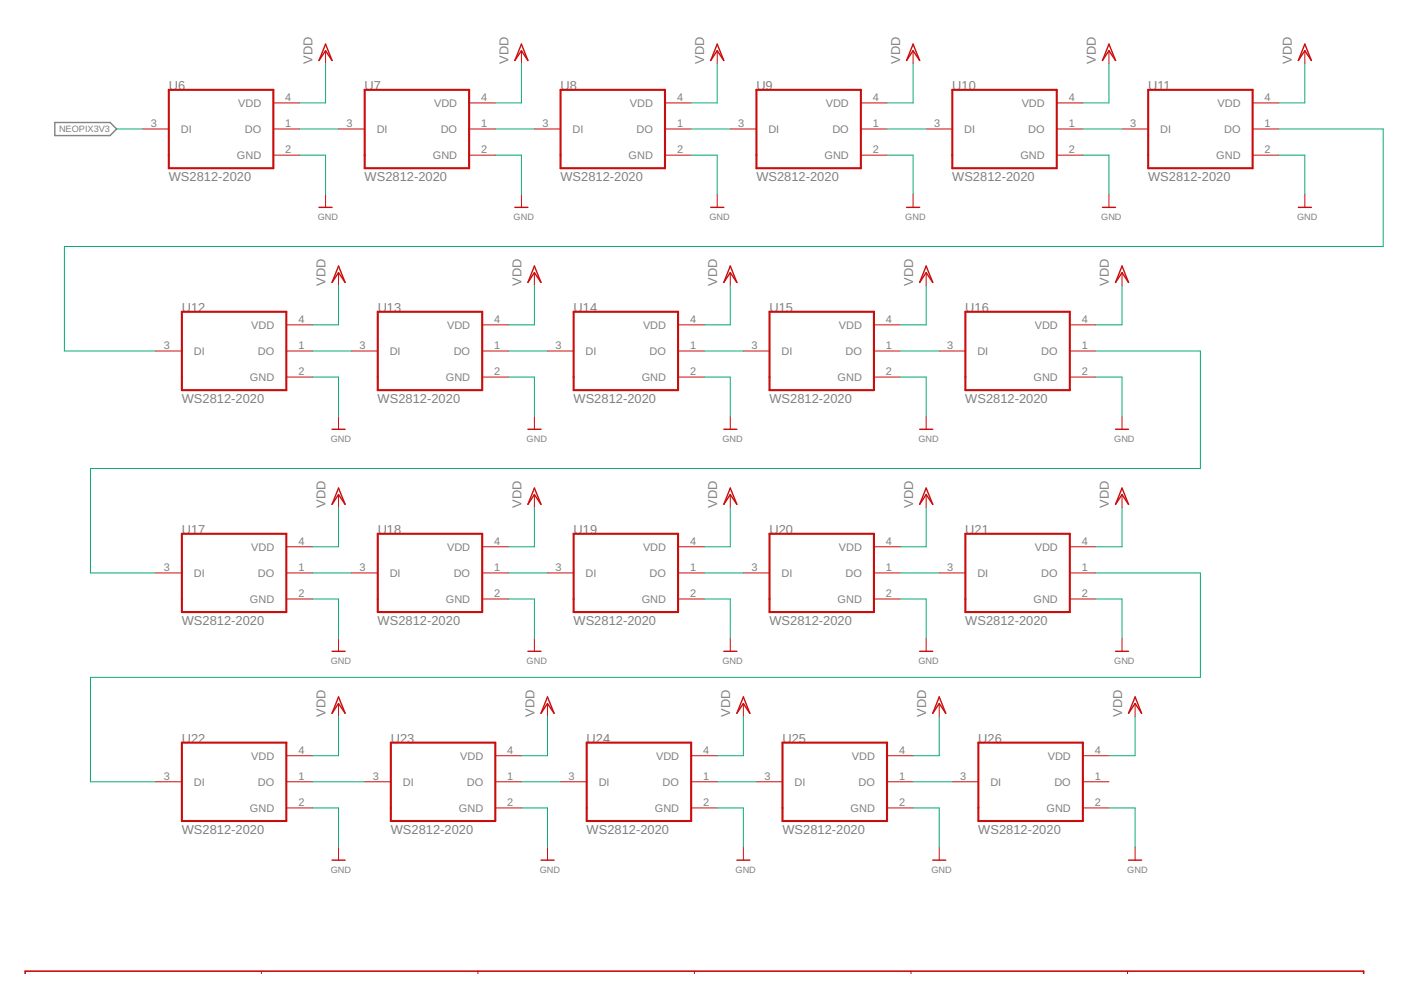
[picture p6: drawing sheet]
<svg xmlns="http://www.w3.org/2000/svg" width="297mm" height="210mm" viewBox="0 0 297 210" stroke-linecap="round" stroke-linejoin="round" font-family="sans-serif">
<path d="M11.6 26h11.7l1.4 1.3-1.4 1.4h-11.7z" fill="none" stroke="#808080" stroke-width=".3"/>
<path d="M5.3 206.5v-.6h283.8v.6" fill="none" stroke="#c90d0c" stroke-width=".34"/>
<g fill="none" stroke="#c90d0c" stroke-width=".21">
<path d="M69 10.8v2.7M110.6 10.8v2.7M152.1 10.8v2.7M193.6 10.8v2.7M235.1 10.8v2.7M276.6 10.8v2.7M30.3 27.3h5.5M58 27.3h5.5M58 32.9h5.5M58 21.8h5.5M71.8 27.3h5.5M99.5 27.3h5.5"/>
<path d="M99.5 32.9h5.5M99.5 21.8h5.5M113.3 27.3h5.6M141 27.3h5.5M141 32.9h5.5M141 21.8h5.5M154.8 27.3h5.6M182.5 27.3h5.6M182.5 32.9h5.6M182.5 21.8h5.6M196.4 27.3h5.5M224 27.3h5.6"/>
<path d="M224 32.9h5.6M224 21.8h5.6M237.9 27.3h5.5M265.6 27.3h5.5M265.6 32.9h5.5M265.6 21.8h5.5M69 41.2v2.8M71.8 57.8v2.8M110.6 41.2v2.8M113.3 57.8v2.8M152.1 41.2v2.8M154.8 57.8v2.8"/>
<path d="M193.6 41.2v2.8M196.4 57.8v2.8M235.1 41.2v2.8M237.9 57.8v2.8M276.6 41.2v2.8M33 74.4h5.6M60.7 74.4h5.6M60.7 79.9h5.6M60.7 68.9h5.6M74.5 74.4h5.6M102.2 74.4h5.6M102.2 79.9h5.6"/>
<path d="M102.2 68.9h5.6M116.1 74.4h5.5M143.8 74.4h5.5M143.8 79.9h5.5M143.8 68.9h5.5M157.6 74.4h5.6M185.3 74.4h5.5M185.3 79.9h5.5M185.3 68.9h5.5M199.1 74.4h5.6M226.8 74.4h5.5M226.8 79.9h5.5"/>
<path d="M226.8 68.9h5.5M71.8 88.2v2.8M113.3 88.2v2.8M154.8 88.2v2.8M196.4 88.2v2.8M237.9 88.2v2.8M60.7 115.9h5.6M71.8 104.9v2.7M102.2 115.9h5.6M113.3 104.9v2.7M143.8 115.9h5.5M154.8 104.9v2.7"/>
<path d="M185.3 115.9h5.5M196.4 104.9v2.7M226.8 115.9h5.5M237.9 104.9v2.7M33 121.5h5.6M60.7 121.5h5.6M60.7 127h5.6M71.8 135.3v2.8M74.5 121.5h5.6M102.2 121.5h5.6M102.2 127h5.6M113.3 135.3v2.8"/>
<path d="M116.1 121.5h5.5M143.8 121.5h5.5M143.8 127h5.5M154.8 135.3v2.8M157.6 121.5h5.6M185.3 121.5h5.5M185.3 127h5.5M196.4 135.3v2.8M199.1 121.5h5.6M226.8 121.5h5.5M226.8 127h5.5M237.9 135.3v2.8"/>
<path d="M71.8 149.2v2.7M116.1 149.2v2.7M157.6 149.2v2.7M199.1 149.2v2.7M240.7 149.2v2.7M33 165.8h5.6M60.7 165.8h5.6M60.7 171.3h5.6M60.7 160.2h5.6M71.8 179.6v2.8M77.3 165.8h5.6M105 165.8h5.6"/>
<path d="M105 171.3h5.6M105 160.2h5.6M116.1 179.6v2.8M118.9 165.8h5.5M146.5 165.8h5.6M146.5 171.3h5.6M146.5 160.2h5.6M157.6 179.6v2.8M160.4 165.8h5.5M188.1 165.8h5.5M188.1 171.3h5.5M188.1 160.2h5.5"/>
<path d="M199.1 179.6v2.8M201.9 165.8h5.5M229.6 165.8h5.5M229.6 171.3h5.5M229.6 160.2h5.5M240.7 179.6v2.8M55.4 205.9v.6M101.3 205.9v.6M147.2 205.9v.6M193.1 205.9v.6M239.1 205.9v.6"/>
</g>
<g fill="none" stroke="#c90d0c" stroke-width=".44">
<path d="M35.8 19h22.2v16.7h-22.2zM77.3 19h22.2v16.7h-22.2zM118.9 19h22.1v16.7h-22.1zM160.4 19h22.1v16.7h-22.1zM201.9 19h22.1v16.7h-22.1zM243.4 19h22.2v16.7h-22.2zM38.6 66.1h22.1v16.6h-22.1zM80.1 66.1h22.1v16.6h-22.1zM121.6 66.1h22.2v16.6h-22.2zM163.2 66.1h22.1v16.6h-22.1zM204.7 66.1h22.1v16.6h-22.1zM38.6 113.2h22.1v16.6h-22.1z"/>
<path d="M80.1 113.2h22.1v16.6h-22.1zM121.6 113.2h22.2v16.6h-22.2zM163.2 113.2h22.1v16.6h-22.1zM204.7 113.2h22.1v16.6h-22.1zM38.6 157.5h22.1v16.6h-22.1zM82.9 157.5h22.1v16.6h-22.1zM124.4 157.5h22.1v16.6h-22.1zM165.9 157.5h22.2v16.6h-22.2zM207.4 157.5h22.2v16.6h-22.2z"/>
</g>
<g fill="none" stroke="#c90d0c" stroke-width=".3">
<path d="M69 9.4l1.4 3.4-1.4-2-1.4 2zM110.6 9.4l1.3 3.4-1.3-2-1.4 2zM152.1 9.4l1.4 3.4-1.4-2-1.4 2zM193.6 9.4l1.4 3.4-1.4-2-1.4 2zM235.1 9.4l1.4 3.4-1.4-2-1.4 2zM276.6 9.4l1.4 3.4-1.4-2-1.3 2zM67.6 44h2.8M71.8 56.4l1.4 3.5-1.4-2.1-1.4 2.1zM109.2 44h2.7M113.3 56.4l1.4 3.5-1.4-2.1-1.4 2.1zM150.7 44h2.8M154.8 56.4l1.4 3.5-1.4-2.1-1.3 2.1z"/>
<path d="M192.2 44h2.8M196.4 56.4l1.4 3.5-1.4-2.1-1.4 2.1zM233.7 44h2.8M237.9 56.4l1.4 3.5-1.4-2.1-1.4 2.1zM275.3 44h2.7M70.4 91h2.8M111.9 91h2.8M153.5 91h2.7M195 91h2.8M236.5 91h2.8M71.8 103.5l1.4 3.4-1.4-2-1.4 2zM113.3 103.5l1.4 3.4-1.4-2-1.4 2z"/>
<path d="M154.8 103.5l1.4 3.4-1.4-2-1.3 2zM196.4 103.5l1.4 3.4-1.4-2-1.4 2zM237.9 103.5l1.4 3.4-1.4-2-1.4 2zM70.4 138.1h2.8M111.9 138.1h2.8M153.5 138.1h2.7M195 138.1h2.8M236.5 138.1h2.8M71.8 147.8l1.4 3.4-1.4-2-1.4 2zM116.1 147.8l1.4 3.4-1.4-2-1.4 2zM157.6 147.8l1.4 3.4-1.4-2-1.4 2zM199.1 147.8l1.4 3.4-1.4-2-1.3 2z"/>
<path d="M240.7 147.8l1.3 3.4-1.3-2-1.4 2zM70.4 182.4h2.8M114.7 182.4h2.8M156.2 182.4h2.8M197.8 182.4h2.7M239.3 182.4h2.7"/>
</g>
<g fill="none" stroke="#0dab76" stroke-width=".21">
<path d="M69 13.5v8.3h-5.5M110.6 13.5v8.3h-5.6M152.1 13.5v8.3h-5.6M193.6 13.5v8.3h-5.5M235.1 13.5v8.3h-5.5M276.6 13.5v8.3h-5.5M24.7 27.3h5.6M63.5 32.9h5.5v8.3M63.5 27.3h8.3M105 32.9h5.6v8.3M105 27.3h8.3M146.5 32.9h5.6v8.3"/>
<path d="M146.5 27.3h8.3M188.1 32.9h5.5v8.3M188.1 27.3h8.3M229.6 32.9h5.5v8.3M229.6 27.3h8.3M271.1 32.9h5.5v8.3M271.1 27.3h22.2v25h-279.6v22.1h19.3M66.3 79.9h5.5v8.3M66.3 74.4h8.2M71.8 60.6v8.3h-5.5M107.8 79.9h5.5v8.3M107.8 74.4h8.3"/>
<path d="M113.3 60.6v8.3h-5.5M149.3 79.9h5.5v8.3M149.3 74.4h8.3M154.8 60.6v8.3h-5.5M190.8 79.9h5.6v8.3M190.8 74.4h8.3M196.4 60.6v8.3h-5.6M232.3 79.9h5.6v8.3M232.3 74.4h22.2v24.9h-235.3v22.2h13.8M237.9 60.6v8.3h-5.6M71.8 107.6v8.3h-5.5M113.3 107.6v8.3h-5.5"/>
<path d="M154.8 107.6v8.3h-5.5M196.4 107.6v8.3h-5.6M237.9 107.6v8.3h-5.6M66.3 127h5.5v8.3M66.3 121.5h8.2M107.8 127h5.5v8.3M107.8 121.5h8.3M149.3 127h5.5v8.3M149.3 121.5h8.3M190.8 127h5.6v8.3M190.8 121.5h8.3M232.3 127h5.6v8.3"/>
<path d="M232.3 121.5h22.2v22.1h-235.3v22.2h13.8M71.8 151.9v8.3h-5.5M116.1 151.9v8.3h-5.5M157.6 151.9v8.3h-5.5M199.1 151.9v8.3h-5.5M240.7 151.9v8.3h-5.6M66.3 171.3h5.5v8.3M66.3 165.8h11M110.6 171.3h5.5v8.3M110.6 165.8h8.3M152.1 171.3h5.5v8.3M152.1 165.8h8.3"/>
<path d="M193.6 171.3h5.5v8.3M193.6 165.8h8.3M235.1 171.3h5.6v8.3"/>
</g>
<g font-size="2.7" fill="#808080">
<text x="66.2" y="13.5" transform="rotate(-90 66.2 13.5)">VDD</text>
<text x="107.8" y="13.5" transform="rotate(-90 107.8 13.5)">VDD</text>
<text x="149.3" y="13.5" transform="rotate(-90 149.3 13.5)">VDD</text>
<text x="190.8" y="13.5" transform="rotate(-90 190.8 13.5)">VDD</text>
<text x="232.4" y="13.5" transform="rotate(-90 232.4 13.5)">VDD</text>
<text x="273.9" y="13.5" transform="rotate(-90 273.9 13.5)">VDD</text>
<text x="35.8" y="19">U6</text>
<text x="77.3" y="19">U7</text>
<text x="118.8" y="19">U8</text>
<text x="160.4" y="19">U9</text>
<text x="201.9" y="19">U10</text>
<text x="243.4" y="19">U11</text>
<text x="35.8" y="38.4">WS2812-2020</text>
<text x="77.3" y="38.4">WS2812-2020</text>
<text x="118.8" y="38.4">WS2812-2020</text>
<text x="160.4" y="38.4">WS2812-2020</text>
<text x="201.9" y="38.4">WS2812-2020</text>
<text x="243.4" y="38.4">WS2812-2020</text>
<text x="69" y="60.6" transform="rotate(-90 69 60.6)">VDD</text>
<text x="110.5" y="60.6" transform="rotate(-90 110.5 60.6)">VDD</text>
<text x="152.1" y="60.6" transform="rotate(-90 152.1 60.6)">VDD</text>
<text x="193.6" y="60.6" transform="rotate(-90 193.6 60.6)">VDD</text>
<text x="235.1" y="60.6" transform="rotate(-90 235.1 60.6)">VDD</text>
<text x="38.5" y="66.1">U12</text>
<text x="80.1" y="66.1">U13</text>
<text x="121.6" y="66.1">U14</text>
<text x="163.1" y="66.1">U15</text>
<text x="204.7" y="66.1">U16</text>
<text x="38.5" y="85.5">WS2812-2020</text>
<text x="80.1" y="85.5">WS2812-2020</text>
<text x="121.6" y="85.5">WS2812-2020</text>
<text x="163.1" y="85.5">WS2812-2020</text>
<text x="204.7" y="85.5">WS2812-2020</text>
<text x="69" y="107.6" transform="rotate(-90 69 107.6)">VDD</text>
<text x="110.5" y="107.6" transform="rotate(-90 110.5 107.6)">VDD</text>
<text x="152.1" y="107.6" transform="rotate(-90 152.1 107.6)">VDD</text>
<text x="193.6" y="107.6" transform="rotate(-90 193.6 107.6)">VDD</text>
<text x="235.1" y="107.6" transform="rotate(-90 235.1 107.6)">VDD</text>
<text x="38.5" y="113.2">U17</text>
<text x="80.1" y="113.2">U18</text>
<text x="121.6" y="113.2">U19</text>
<text x="163.1" y="113.2">U20</text>
<text x="204.7" y="113.2">U21</text>
<text x="38.5" y="132.6">WS2812-2020</text>
<text x="80.1" y="132.6">WS2812-2020</text>
<text x="121.6" y="132.6">WS2812-2020</text>
<text x="163.1" y="132.6">WS2812-2020</text>
<text x="204.7" y="132.6">WS2812-2020</text>
<text x="69" y="151.9" transform="rotate(-90 69 151.9)">VDD</text>
<text x="113.3" y="151.9" transform="rotate(-90 113.3 151.9)">VDD</text>
<text x="154.8" y="151.9" transform="rotate(-90 154.8 151.9)">VDD</text>
<text x="196.4" y="151.9" transform="rotate(-90 196.4 151.9)">VDD</text>
<text x="237.9" y="151.9" transform="rotate(-90 237.9 151.9)">VDD</text>
<text x="38.5" y="157.4">U22</text>
<text x="82.8" y="157.4">U23</text>
<text x="124.4" y="157.4">U24</text>
<text x="165.9" y="157.4">U25</text>
<text x="207.4" y="157.4">U26</text>
<text x="38.5" y="176.9">WS2812-2020</text>
<text x="82.8" y="176.9">WS2812-2020</text>
<text x="124.4" y="176.9">WS2812-2020</text>
<text x="165.9" y="176.9">WS2812-2020</text>
<text x="207.4" y="176.9">WS2812-2020</text>
</g>
<g font-size="2.3" fill="#808080">
<text x="50.5" y="22.6">VDD</text>
<text x="60.5" y="21.4">4</text>
<text x="92" y="22.6">VDD</text>
<text x="102" y="21.4">4</text>
<text x="133.6" y="22.6">VDD</text>
<text x="143.5" y="21.4">4</text>
<text x="175.1" y="22.6">VDD</text>
<text x="185.1" y="21.4">4</text>
<text x="216.6" y="22.6">VDD</text>
<text x="226.6" y="21.4">4</text>
<text x="258.1" y="22.6">VDD</text>
<text x="268.1" y="21.4">4</text>
<text x="32" y="27">3</text>
<text x="38.3" y="28.2">DI</text>
<text x="51.9" y="28.2">DO</text>
<text x="60.5" y="27">1</text>
<text x="73.5" y="27">3</text>
<text x="79.9" y="28.2">DI</text>
<text x="93.4" y="28.2">DO</text>
<text x="102" y="27">1</text>
<text x="115" y="27">3</text>
<text x="121.4" y="28.2">DI</text>
<text x="135" y="28.2">DO</text>
<text x="143.5" y="27">1</text>
<text x="156.5" y="27">3</text>
<text x="162.9" y="28.2">DI</text>
<text x="176.5" y="28.2">DO</text>
<text x="185.1" y="27">1</text>
<text x="198.1" y="27">3</text>
<text x="204.5" y="28.2">DI</text>
<text x="218" y="28.2">DO</text>
<text x="226.6" y="27">1</text>
<text x="239.6" y="27">3</text>
<text x="246" y="28.2">DI</text>
<text x="259.5" y="28.2">DO</text>
<text x="268.1" y="27">1</text>
<text x="50.2" y="33.7">GND</text>
<text x="60.5" y="32.5">2</text>
<text x="91.8" y="33.7">GND</text>
<text x="102" y="32.5">2</text>
<text x="133.3" y="33.7">GND</text>
<text x="143.5" y="32.5">2</text>
<text x="174.8" y="33.7">GND</text>
<text x="185.1" y="32.5">2</text>
<text x="216.3" y="33.7">GND</text>
<text x="226.6" y="32.5">2</text>
<text x="257.9" y="33.7">GND</text>
<text x="268.1" y="32.5">2</text>
<text x="53.3" y="69.7">VDD</text>
<text x="63.3" y="68.5">4</text>
<text x="94.8" y="69.7">VDD</text>
<text x="104.8" y="68.5">4</text>
<text x="136.3" y="69.7">VDD</text>
<text x="146.3" y="68.5">4</text>
<text x="177.9" y="69.7">VDD</text>
<text x="187.8" y="68.5">4</text>
<text x="219.4" y="69.7">VDD</text>
<text x="229.4" y="68.5">4</text>
<text x="34.7" y="74">3</text>
<text x="41.1" y="75.2">DI</text>
<text x="54.7" y="75.2">DO</text>
<text x="63.3" y="74">1</text>
<text x="76.3" y="74">3</text>
<text x="82.6" y="75.2">DI</text>
<text x="96.2" y="75.2">DO</text>
<text x="104.8" y="74">1</text>
<text x="117.8" y="74">3</text>
<text x="124.2" y="75.2">DI</text>
<text x="137.7" y="75.2">DO</text>
<text x="146.3" y="74">1</text>
<text x="159.3" y="74">3</text>
<text x="165.7" y="75.2">DI</text>
<text x="179.3" y="75.2">DO</text>
<text x="187.8" y="74">1</text>
<text x="200.8" y="74">3</text>
<text x="207.2" y="75.2">DI</text>
<text x="220.8" y="75.2">DO</text>
<text x="229.4" y="74">1</text>
<text x="53" y="80.8">GND</text>
<text x="63.3" y="79.6">2</text>
<text x="94.5" y="80.8">GND</text>
<text x="104.8" y="79.6">2</text>
<text x="136.1" y="80.8">GND</text>
<text x="146.3" y="79.6">2</text>
<text x="177.6" y="80.8">GND</text>
<text x="187.8" y="79.6">2</text>
<text x="219.1" y="80.8">GND</text>
<text x="229.4" y="79.6">2</text>
<text x="53.3" y="116.8">VDD</text>
<text x="63.3" y="115.5">4</text>
<text x="94.8" y="116.8">VDD</text>
<text x="104.8" y="115.5">4</text>
<text x="136.3" y="116.8">VDD</text>
<text x="146.3" y="115.5">4</text>
<text x="177.9" y="116.8">VDD</text>
<text x="187.8" y="115.5">4</text>
<text x="219.4" y="116.8">VDD</text>
<text x="229.4" y="115.5">4</text>
<text x="34.7" y="121.1">3</text>
<text x="41.1" y="122.3">DI</text>
<text x="54.7" y="122.3">DO</text>
<text x="63.3" y="121.1">1</text>
<text x="76.3" y="121.1">3</text>
<text x="82.6" y="122.3">DI</text>
<text x="96.2" y="122.3">DO</text>
<text x="104.8" y="121.1">1</text>
<text x="117.8" y="121.1">3</text>
<text x="124.2" y="122.3">DI</text>
<text x="137.7" y="122.3">DO</text>
<text x="146.3" y="121.1">1</text>
<text x="159.3" y="121.1">3</text>
<text x="165.7" y="122.3">DI</text>
<text x="179.3" y="122.3">DO</text>
<text x="187.8" y="121.1">1</text>
<text x="200.8" y="121.1">3</text>
<text x="207.2" y="122.3">DI</text>
<text x="220.8" y="122.3">DO</text>
<text x="229.4" y="121.1">1</text>
<text x="53" y="127.8">GND</text>
<text x="63.3" y="126.6">2</text>
<text x="94.5" y="127.8">GND</text>
<text x="104.8" y="126.6">2</text>
<text x="136.1" y="127.8">GND</text>
<text x="146.3" y="126.6">2</text>
<text x="177.6" y="127.8">GND</text>
<text x="187.8" y="126.6">2</text>
<text x="219.1" y="127.8">GND</text>
<text x="229.4" y="126.6">2</text>
<text x="53.3" y="161">VDD</text>
<text x="63.3" y="159.8">4</text>
<text x="97.6" y="161">VDD</text>
<text x="107.6" y="159.8">4</text>
<text x="139.1" y="161">VDD</text>
<text x="149.1" y="159.8">4</text>
<text x="180.6" y="161">VDD</text>
<text x="190.6" y="159.8">4</text>
<text x="222.2" y="161">VDD</text>
<text x="232.1" y="159.8">4</text>
<text x="34.7" y="165.4">3</text>
<text x="41.1" y="166.6">DI</text>
<text x="54.7" y="166.6">DO</text>
<text x="63.3" y="165.4">1</text>
<text x="79" y="165.4">3</text>
<text x="85.4" y="166.6">DI</text>
<text x="99" y="166.6">DO</text>
<text x="107.6" y="165.4">1</text>
<text x="120.5" y="165.4">3</text>
<text x="126.9" y="166.6">DI</text>
<text x="140.5" y="166.6">DO</text>
<text x="149.1" y="165.4">1</text>
<text x="162.1" y="165.4">3</text>
<text x="168.5" y="166.6">DI</text>
<text x="182" y="166.6">DO</text>
<text x="190.6" y="165.4">1</text>
<text x="203.6" y="165.4">3</text>
<text x="210" y="166.6">DI</text>
<text x="223.5" y="166.6">DO</text>
<text x="232.1" y="165.4">1</text>
<text x="53" y="172.1">GND</text>
<text x="63.3" y="170.9">2</text>
<text x="97.3" y="172.1">GND</text>
<text x="107.6" y="170.9">2</text>
<text x="138.8" y="172.1">GND</text>
<text x="149.1" y="170.9">2</text>
<text x="180.3" y="172.1">GND</text>
<text x="190.6" y="170.9">2</text>
<text x="221.9" y="172.1">GND</text>
<text x="232.1" y="170.9">2</text>
</g>
<g font-size="1.9" fill="#808080">
<text x="12.5" y="28">NEOPIX3V3</text>
<text x="67.4" y="46.7">GND</text>
<text x="108.9" y="46.7">GND</text>
<text x="150.4" y="46.7">GND</text>
<text x="191.9" y="46.7">GND</text>
<text x="233.5" y="46.7">GND</text>
<text x="275" y="46.7">GND</text>
<text x="70.1" y="93.8">GND</text>
<text x="111.7" y="93.8">GND</text>
<text x="153.2" y="93.8">GND</text>
<text x="194.7" y="93.8">GND</text>
<text x="236.2" y="93.8">GND</text>
<text x="70.1" y="140.9">GND</text>
<text x="111.7" y="140.9">GND</text>
<text x="153.2" y="140.9">GND</text>
<text x="194.7" y="140.9">GND</text>
<text x="236.2" y="140.9">GND</text>
<text x="70.1" y="185.1">GND</text>
<text x="114.4" y="185.1">GND</text>
<text x="155.9" y="185.1">GND</text>
<text x="197.5" y="185.1">GND</text>
<text x="239" y="185.1">GND</text>
</g>
</svg>
